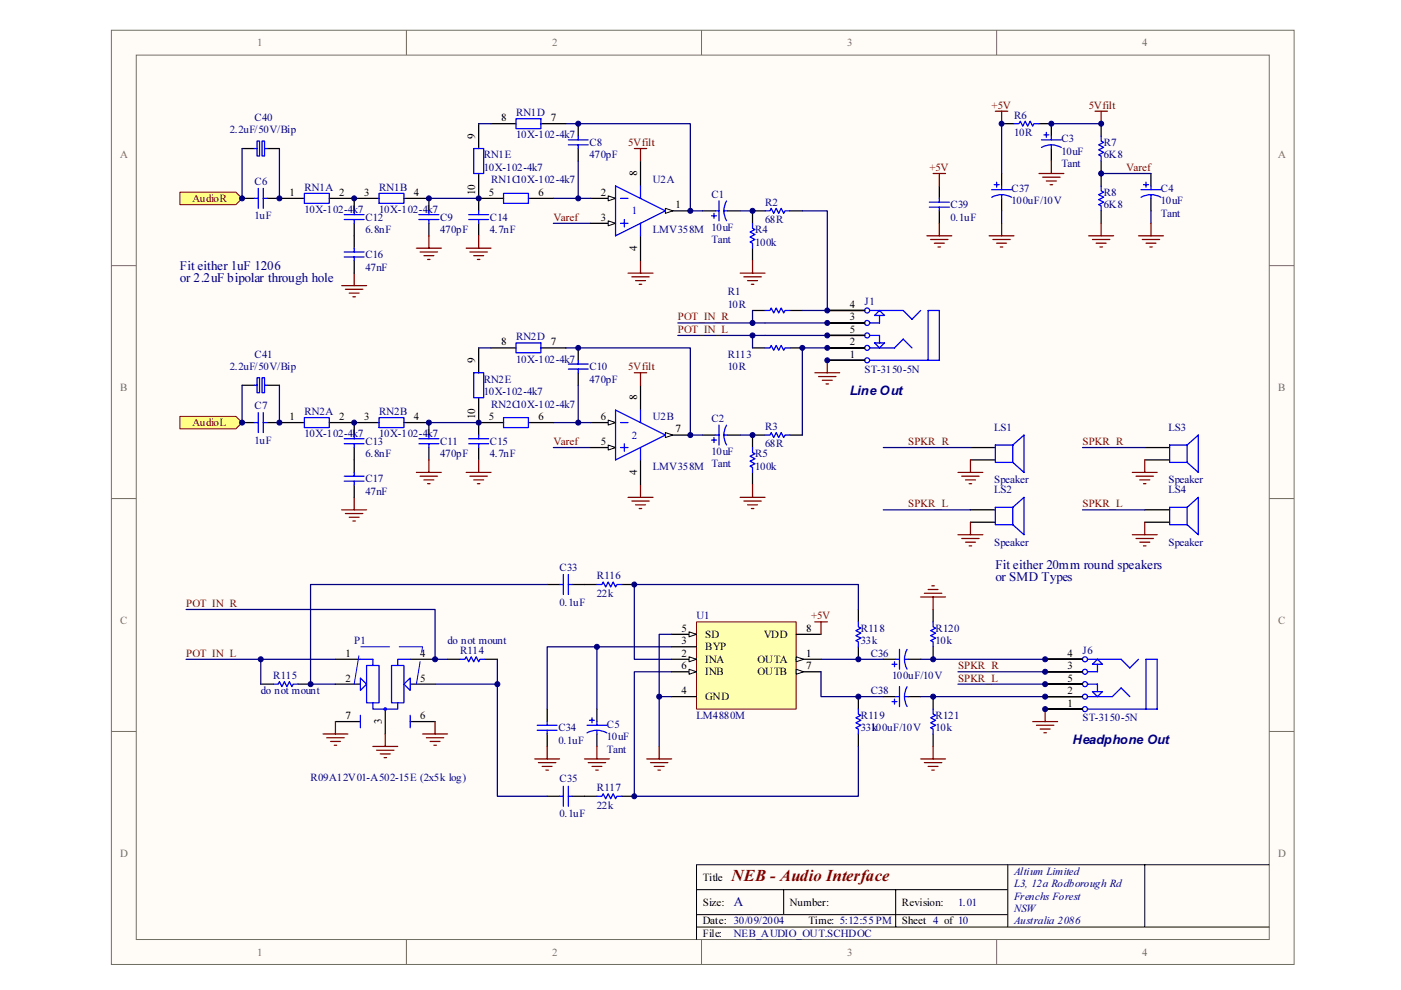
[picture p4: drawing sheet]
<svg xmlns="http://www.w3.org/2000/svg" width="297mm" height="210mm" viewBox="0 0 297 210" stroke-linecap="round" stroke-linejoin="round" font-family="sans-serif">
<g fill="#fffcf8" stroke="#706f64" stroke-width=".21">
<path d="M23.6 6.4h250.8v198.1h-250.8z" fill-rule="evenodd"/>
<path d="M28.9 11.7h240.2v187.5h-240.2z" fill-rule="evenodd"/>
</g>
<path d="M86.2 6.4v5.3M148.7 6.4v5.3M211.3 6.4v5.3M23.6 56.3h5.3M269.1 56.3h5.3M23.6 105.7h5.3M269.1 105.7h5.3M23.6 155.1h5.3M269.1 155.1h5.3M86.2 199.2v5.3M148.7 199.2v5.3M211.3 199.2v5.3" fill="none" stroke="#706f64" stroke-width=".21"/>
<path d="M147.7 188.6h66M147.7 196.6h121.4M147.7 193.9h66M166.2 188.6v5.3M189.9 188.6v8M213.7 183.3v13.3M242.7 183.3h-95v15.9M269.1 183.3h-26.4v13.3" fill="none" stroke="#000" stroke-width=".21"/>
<g fill="none" stroke="#800000" stroke-width=".26">
<path d="M75.1 57.9v2.7M98.8 52.6h5.3M99.6 53.4h3.7M100.4 54.2h2.1M101.2 55h.5M101.5 50v2.6M133.2 57.9h5.2M134 58.7h3.6M134.7 59.5h2.2M135.8 55.3v2.6M156.9 57.9h5.3M157.7 58.7h3.7"/>
<path d="M158.5 59.5h2.1M159.6 55.3v2.6M72.5 60.6h5.2M73.2 61.3h3.7M74 62.1h2.1M74.8 62.9h.6M135.5 60.3h.6M159.3 60.3h.5M172.8 79h5.2M173.5 79.8h3.7M175.4 76.4v2.6M174.3 80.6h2.1"/>
<path d="M175.1 81.4h.6M133.2 105.5h5.2M134 106.2h3.6M134.7 107h2.2M135.5 107.8h.6M135.8 102.8v2.7M156.9 105.5h5.3M157.7 106.2h3.7M158.5 107h2.1M159.3 107.8h.5M159.6 102.8v2.7"/>
</g>
<g fill="none" stroke="#000" stroke-width=".26">
<path d="M122.6 26.2v2.7M122.6 31.5v2.6M135.8 34.1v5.3M51.3 42.1h2.7M56.6 42.1h2.6M75.1 42.1v2.6M75.1 47.3v2.7M101.5 42.1v2.6M101.5 47.3v2.7M141.1 44.7h5.3M149 44.7h2.6M154.3 44.7h2.6"/>
<path d="M159.6 52.6v2.7M162.2 44.7h-2.6v2.6M167.5 44.7h2.6M175.4 68.5h7.9M175.4 71.1h7.9M175.4 65.8h7.9M175.4 73.8h7.9M175.4 76.4h7.9M149 92.2h2.6M154.3 92.2h2.6M162.2 92.2h-2.6v2.7M167.5 92.2h2.6"/>
<path d="M159.6 100.2v2.6"/>
</g>
<g fill="none" stroke="#00f" stroke-width=".26">
<path d="M54.8 39.9v4.3M55.8 39.9v4.3M120.5 29.7h4.2M120.5 30.7h4.2M122.6 28.9v.8M122.6 30.7v.8M54 42.1h.8M55.8 42.1h.8M73 45.5h4.2M73 46.5h4.2M75.1 44.7v.8M75.1 46.5v.8"/>
<path d="M99.4 45.5h4.2M99.4 46.5h4.2M101.5 44.7v.8M101.5 46.5v.8M150.9 45.8h1M151.4 45.2v1.1M151.6 44.7h.8M152.4 42.6v4.2M153.5 44.7h.8M154 42.6a4.1 4.1 0 0 0 0 4.2M159.6 47.3v1.1l.5 .3-1.1 .5 1.1 .5-1.1 .5 1.1 .6-1.1 .5 .6 .3v1M162.2 44.7h1.1l.2-.5 .5 1 .6-1 .5 1 .5-1 .6 1 .2-.5h1.1"/>
<path d="M184.4 65.8h7.1l1.9 1.9 1.8-1.9M184.4 76.4h14.8v-10.6h-2.4v10.6M184.4 73.8h5.3l1.8-1.9 1.9 1.9M184.4 71.1h2.1v1.6M185.4 72.7h2.1l-1 1.1zM185.4 66.9l1.1-1.1 1 1.1zM186.5 66.9v1.6h-2.1M150.9 93.3h1M151.4 92.8v1M151.6 92.2h.8M152.4 90.1v4.3M153.5 92.2h.8"/>
<path d="M154 90.1a4.1 4.1 0 0 0 0 4.2M159.6 94.9v1l.5 .3-1.1 .5 1.1 .6-1.1 .5 1.1 .5-1.1 .5 .6 .3v1.1M162.2 92.2h1.1l.2-.5 .5 1.1 .6-1.1 .5 1.1 .5-1.1 .6 1.1 .2-.6h1.1"/>
<circle cx="183.8" cy="65.8" r=".53"/>
<circle cx="183.8" cy="68.5" r=".53"/>
<circle cx="183.8" cy="71.1" r=".53"/>
<circle cx="183.9" cy="76.4" r=".53"/>
<circle cx="183.9" cy="73.8" r=".52"/>
</g>
<path d="M120 26.2h26.4v18.5h2.6M122.6 34.1v8M117.3 47.3h7.9M156.9 44.7h2.7M120 73.8h26.4v18.4h2.6M175.4 73.8h-5.3v18.4M117.3 94.9h7.9M156.9 92.2h2.7" fill="none" stroke="#000080" stroke-width=".26"/>
<path d="M141.1 44.2l1.6 .5-1.6 .5z" fill="#fffcf8" stroke="#000" stroke-width=".21"/>
<path d="M125.2 47.3h5.3M135.8 50v5.3" fill="none" stroke="#000" stroke-width=".26"/>
<path d="M128.9 46.8l1.6 .5-1.6 .6z" fill="#fffcf8" stroke="#000" stroke-width=".21"/>
<path d="M125.2 42.1h5.3" fill="none" stroke="#000" stroke-width=".26"/>
<path d="M128.9 41.5l1.6 .6-1.6 .5z" fill="#fffcf8" stroke="#000" stroke-width=".21"/>
<path d="M130.5 39.4l10.6 5.3-10.6 5.3zM135.8 39.4v2.7M131.6 47.3h1.6M131.6 42.1h1.6M132.4 46.5v1.6M135.8 47.3v2.7" fill="none" stroke="#00f" stroke-width=".26"/>
<path d="M135.8 81.7v5.3M135.8 97.5v5.3M141.1 92.2h5.3" fill="none" stroke="#000" stroke-width=".26"/>
<path d="M141.1 91.7l1.6 .5-1.6 .6z" fill="#fffcf8" stroke="#000" stroke-width=".21"/>
<path d="M125.2 94.9h5.3" fill="none" stroke="#000" stroke-width=".26"/>
<path d="M128.9 94.4l1.6 .5-1.6 .5z" fill="#fffcf8" stroke="#000" stroke-width=".21"/>
<path d="M125.2 89.6h5.3" fill="none" stroke="#000" stroke-width=".26"/>
<path d="M128.9 89.1l1.6 .5-1.6 .5z" fill="#fffcf8" stroke="#000" stroke-width=".21"/>
<g fill="none" stroke="#00f" stroke-width=".26">
<path d="M215 26.2h1l.3-.5 .5 1.1 .6-1.1 .5 1.1 .5-1.1 .5 1.1 .3-.6h1.1M220.8 31.3a4.3 4.3 0 0 1 4.2 0M220.8 29.7h4.2M221.3 28.6h1.1M221.8 28.1v1M222.9 28.9v.8M222.9 30.7v.8M233.5 28.9v1l.5 .3-1.1 .5 1.1 .5-1.1 .6 1.1 .5-1.1 .5 .6 .3v1M233.5 39.4v1.1l.5 .2-1.1 .6 1.1 .5-1.1 .5 1.1 .6-1.1 .5 .6 .2v1.1M242.4 39.2h1.1M243 38.6v1.1M244 39.4v.8"/>
<path d="M241.9 40.2h4.2M241.9 41.8a4.3 4.3 0 0 1 4.2 0M244 41.3v.8M130.5 87l10.6 5.2-10.6 5.3zM131.6 94.9h1.6M131.6 89.6h1.6M132.4 94.1v1.6M135.8 87v2.6M135.8 94.9v2.6"/>
</g>
<path d="M212.4 26.2h2.6M220.3 26.2h2.6v2.7M222.9 31.5v2.6M233.5 26.2v2.7M233.5 34.1v5.3M244 36.8v2.6M233.5 44.7v2.6M244 42.1v2.6" fill="none" stroke="#000" stroke-width=".26"/>
<g fill="none" stroke="#800000" stroke-width=".26">
<path d="M134.5 31.5h2.6M135.8 31.5v2.6M211 23.6h2.7M212.4 23.6v2.6M220.3 36.8h5.2M221.1 37.6h3.7M221.8 38.4h2.2M222.6 39.2h.6M222.9 34.1v2.7M232.2 23.6h2.6M233.5 23.6v2.6M230.8 50h5.3"/>
<path d="M231.6 50.8h3.7M232.4 51.6h2.1M233.2 52.4h.5M233.5 47.3v2.7M241.4 50h5.3M242.2 50.8h3.7M243 51.6h2.1M243.8 52.4h.5M244 47.3v2.7M134.5 79h2.6M135.8 79v2.7"/>
</g>
<path d="M222.9 26.2h10.6M233.5 36.8h10.5M244 44.7v2.6" fill="none" stroke="#000080" stroke-width=".26"/>
<path d="M38.1 88.3h11.9l1.3 1.3-1.3 1.3h-11.9z" fill-rule="evenodd" fill="#ffff80" stroke="#800000" stroke-width=".21"/>
<g fill="none" stroke="#000" stroke-width=".26">
<path d="M101.5 36.8v5.3h5.3M101.5 26.2v5.3M104.1 26.2h5.3M114.7 26.2h5.3M59.2 42.1h5.3M69.8 42.1h10.6M75.1 50v2.6M75.1 55.3v2.6M85.6 42.1h5.3v2.6M90.9 47.3v2.7M112 42.1h5.3M122.6 73.8v2.6"/>
<path d="M122.6 79v2.7M51.3 89.6h2.7M56.6 89.6h2.6M75.1 89.6v2.6M75.1 94.9v2.6M101.5 89.6v2.6M101.5 94.9v2.6"/>
</g>
<g fill="none" stroke="#00f" stroke-width=".26">
<path d="M100.4 31.5h2.1v5.3h-2.1zM109.4 25.2h5.3v2.1h-5.3zM64.5 41h5.3v2.1h-5.3zM73 53.4h4.2M73 54.5h4.2M75.1 52.6v.8M75.1 54.5v.8M80.4 41h5.2v2.1h-5.2zM88.8 45.5h4.2M88.8 46.5h4.2M90.9 44.7v.8M90.9 46.5v.8"/>
<path d="M106.8 41h5.2v2.1h-5.2zM120.5 77.2h4.2M120.5 78.3h4.2M122.6 76.4v.8M122.6 78.3v.7M54 89.6h.8M54.8 87.5v4.2M55.8 87.5v4.2M55.8 89.6h.8M73 93h4.2M73 94.1h4.2M75.1 92.2v.8"/>
<path d="M75.1 94.1v.8M99.4 93h4.2M99.4 94.1h4.2M101.5 92.2v.8M101.5 94.1v.8"/>
</g>
<path d="M101.5 26.2h2.6M90.9 42.1h10.6M117.3 42.1h7.9M122.6 81.7v7.9h-5.3M122.6 89.6h2.6" fill="none" stroke="#000080" stroke-width=".26"/>
<g fill="none" stroke="#800000" stroke-width=".26">
<path d="M88.3 52.6h5.3M89.1 53.4h3.7M89.9 54.2h2.1M90.7 55h.5M90.9 50v2.6M101.5 97.5v2.7M72.5 108.1h5.2M73.2 108.9h3.7M74 109.7h2.1M74.8 110.5h.6M75.1 105.5v2.6M98.8 100.2h5.3"/>
<path d="M99.6 101h3.7M100.4 101.7h2.1M101.2 102.6h.5"/>
</g>
<path d="M38.1 40.7h11.9l1.3 1.4-1.3 1.3h-11.9z" fill-rule="evenodd" fill="#ffff80" stroke="#800000" stroke-width=".21"/>
<path d="M101.5 73.8v5.2M104.1 73.8h5.3M114.7 73.8h5.3M59.2 89.6h5.3M69.8 89.6h10.6M75.1 97.5v2.7M85.6 89.6h5.3v2.6M90.9 94.9v2.6M101.5 84.3v5.3h5.3M112 89.6h5.3M75.1 102.8v2.7" fill="none" stroke="#000" stroke-width=".26"/>
<g fill="none" stroke="#00f" stroke-width=".26">
<path d="M100.4 79h2.1v5.3h-2.1zM109.4 72.7h5.3v2.1h-5.3zM64.5 88.5h5.3v2.2h-5.3zM80.4 88.5h5.2v2.2h-5.2zM88.8 93h4.2M88.8 94.1h4.2M90.9 92.2v.8M90.9 94.1v.8M106.8 88.5h5.2v2.2h-5.2zM73 101h4.2M73 102h4.2M75.1 100.2v.8"/>
<path d="M75.1 102v.8"/>
</g>
<path d="M101.5 73.8h2.6M90.9 89.6h10.6" fill="none" stroke="#000080" stroke-width=".26"/>
<path d="M90.9 97.5v2.7M88.3 100.2h5.3M89.1 101h3.7M89.9 101.7h2.1M90.7 102.6h.5" fill="none" stroke="#800000" stroke-width=".26"/>
<path d="M147.7 131.8h21.1v18.5h-21.1z" fill-rule="evenodd" fill="#ffffb0" stroke="#800000" stroke-width=".21"/>
<path d="M142.4 139.8h5.3M168.8 134.5h5.3M142.4 147.7h5.3" fill="none" stroke="#000" stroke-width=".26"/>
<path d="M146.1 139.3l1.6 .5-1.6 .5z" fill="#fffcf8" stroke="#000" stroke-width=".21"/>
<path d="M142.4 142.4h5.3" fill="none" stroke="#000" stroke-width=".26"/>
<path d="M146.1 141.9l1.6 .5-1.6 .6z" fill="#fffcf8" stroke="#000" stroke-width=".21"/>
<path d="M168.8 139.8h5.3" fill="none" stroke="#000" stroke-width=".26"/>
<path d="M168.8 139.3l1.6 .5-1.6 .5z" fill="#fffcf8" stroke="#000" stroke-width=".21"/>
<path d="M168.8 142.4h5.3" fill="none" stroke="#000" stroke-width=".26"/>
<path d="M168.8 141.9l1.6 .5-1.6 .6z" fill="#fffcf8" stroke="#000" stroke-width=".21"/>
<path d="M142.4 134.5h5.3" fill="none" stroke="#000" stroke-width=".26"/>
<path d="M146.1 134l1.6 .5-1.6 .5z" fill="#fffcf8" stroke="#000" stroke-width=".21"/>
<g fill="none" stroke="#000" stroke-width=".26">
<path d="M212.4 36.8v2.6M212.4 42.1v2.6M205.8 94.9h5.2M205.8 97.5h5.2M205.8 108.1h5.2M205.8 110.7h5.2M71.1 139.8h5.3M87 139.8h5.2M116 123.9h2.6M121.3 123.9h5.3M131.8 123.9h2.7M142.4 137.1h5.3"/>
<path d="M182 129.2v2.6M182 137.1v2.7M187.3 139.8h2.6M192.5 139.8h2.7M71.1 145.1h5.3M71.1 153h5.3M81.7 150.3v5.3M87 145.1h5.2M87 153h5.2M116 150.3v2.7M116 155.6v2.7M126.6 150.3v2.7"/>
<path d="M126.6 155.6v2.7M182 147.7v2.6M182 155.6v2.7M187.3 147.7h2.6M192.5 147.7h2.7M116 168.8h2.6M121.3 168.8h5.3M131.8 168.8h2.7"/>
</g>
<g fill="none" stroke="#00f" stroke-width=".26">
<path d="M210.8 39.2h1M211.3 38.6v1.1M212.4 39.4v.8M210.2 40.2h4.3M210.3 41.8a4.3 4.3 0 0 1 4.2 0M212.4 41.3v.8M214.7 94.4h-3.7v3.6h3.7M214.7 94.4l2.4-2.2v8l-2.4-2.2M214.7 94.4v3.6M214.7 107.6h-3.7v3.7h3.7M214.7 107.6l2.4-2.1v7.9l-2.4-2.1M214.7 107.6v3.7"/>
<path d="M76.4 139.8h2.7v1.3M87 139.8h-2.7v1.3M118.6 123.9h.8M119.4 121.8v4.2M120.5 121.8v4.2M120.5 123.9h.8M126.6 123.9h1l.3-.5 .5 1.1 .5-1.1 .6 1.1 .5-1.1 .5 1.1 .3-.6h1M182 131.8v1.1l.5 .3-1 .5 1 .5-1 .6 1 .5-1 .5 .5 .3v1M189.9 139.8h.8M190.7 137.7v4.2M191.8 139.8h.7M192.3 137.7a4.3 4.3 0 0 0 0 4.2"/>
<path d="M77.7 141.1h2.7v7.9h-2.7zM83 141.1h2.6v7.9h-2.6zM113.9 153.8h4.2M113.9 154.8h4.2M116 153v.8M116 154.8v.8M124.5 155.4a4.3 4.3 0 0 1 4.1 0M124.5 153.8h4.2M125 152.7h1M125.5 152.2v1M126.6 153v.8M126.6 154.8v.8"/>
<path d="M182 150.3v1.1l.5 .3-1 .5 1 .5-1 .5 1 .6-1 .5 .5 .3v1M189.1 140.8h1.1M189.1 148.8h1.1M189.7 140.3v1.1M189.7 148.2v1.1M189.9 147.7h.8M190.7 145.6v4.2M191.8 147.7h.7M192.3 145.6a4.3 4.3 0 0 0 0 4.2M118.6 168.8h.8M119.4 166.7v4.2M120.5 166.7v4.2"/>
<path d="M120.5 168.8h.8M126.6 168.8h1l.3-.5 .5 1.1 .5-1.1 .6 1.1 .5-1.1 .5 1.1 .3-.6h1"/>
</g>
<g fill="none" stroke="#800000" stroke-width=".26">
<path d="M209.7 50h5.3M210.5 50.8h3.7M211.3 51.6h2.1M212.1 52.4h.5M212.4 47.3v2.7M205.8 97.5v2.7M203.1 100.2h5.3M203.1 113.4h5.3M203.9 101h3.7M203.9 114.2h3.7M204.7 101.7h2.1M204.7 115h2.1"/>
<path d="M205.5 102.6h.5M205.5 115.7h.5M205.8 110.7v2.7M172.8 131.8h2.6M174.1 131.8v2.7M116 158.3v2.6M126.6 158.3v2.6M139.8 158.3v2.6M113.4 160.9h5.2M114.1 161.7h3.8M115 162.5h2M115.7 163.3h.6"/>
<path d="M123.9 160.9h5.3M124.7 161.7h3.7M125.5 162.5h2.1M126.3 163.3h.5M137.1 160.9h5.3M137.9 161.7h3.7M138.7 162.5h2.1M139.5 163.3h.5"/>
</g>
<path d="M212.4 26.2v10.6M212.4 44.7v2.6M126.6 137.1h-10.6v13.2M142.4 137.1h-15.8v13.2M174.1 139.8h13.2M182 129.2v-5.3h-47.5v15.9h7.9M142.4 142.4h-7.9v26.4h47.5v-10.5M174.1 142.4v5.3h13.2" fill="none" stroke="#000080" stroke-width=".26"/>
<g fill="#fff" stroke="#00f" stroke-width=".26">
<path d="M76.4 143.7l1.3 1.4-1.3 1.3z" fill-rule="evenodd"/>
<path d="M85.6 145.1l1.4-1.4v2.7z" fill-rule="evenodd"/>
</g>
<g fill="none" stroke="#00f" stroke-width=".26">
<path d="M54 31.5h.5M54.5 29.9h.5v3.2h-.5zM55.6 29.9h.5v3.2h-.5zM56.1 31.5h.5M197 42.9h4.3M197 43.9h4.3M199.2 42.1v.8M199.2 43.9v.8M162.2 73.8h1.1l.2-.6 .5 1.1 .6-1.1 .5 1.1 .5-1.1 .6 1.1 .2-.5h1.1M162.2 65.8h1.1l.2-.5 .5 1.1 .6-1.1 .5 1.1 .5-1.1 .6 1.1 .2-.6h1.1M54 81.7h.5M54.5 80.1h.5v3.2h-.5z"/>
<path d="M55.6 80.1h.5v3.2h-.5zM56.1 81.7h.5M251.7 94.4h-3.7v3.6h3.7M251.7 94.4l2.4-2.2v8l-2.4-2.2M251.7 94.4v3.6M251.7 107.6h-3.7v3.7h3.7M251.7 107.6l2.4-2.1v7.9l-2.4-2.1M251.7 107.6v3.7M97.5 139.8h1.1l.2-.5 .6 1 .5-1 .5 1 .6-1 .5 1 .2-.5h1.1M197.8 131.8v1.1l.6 .3-1.1 .5 1.1 .5-1.1 .6 1.1 .5-1.1 .5 .5 .3v1M230.6 139.8h7.1l1.8 1.8 1.9-1.8M57.9 145.1h1.1l.2-.6 .6 1.1 .5-1.1 .5 1.1 .6-1.1 .5 1.1 .2-.5h1.1"/>
<path d="M76.4 151.7v2.6M79.1 149v1.3h5.2v-1.3M81.9 150.2a.26 .26 0 0 0-.4 0 .26 .26 0 0 0 .1 .4 .26 .26 0 0 0 .4-.3M87 151.7v2.6M197.8 150.3v1.1l.6 .3-1.1 .5 1.1 .5-1.1 .5 1.1 .6-1.1 .5 .5 .3v1M230.6 150.3h14.7v-10.5h-2.3v10.5M230.6 147.7h5.2l1.9-1.8 1.8 1.8M230.6 145.1h2.1v1.5M231.6 146.6h2.1l-1 1.1zM231.6 140.8l1.1-1 1 1zM232.7 140.8v1.6h-2.1"/>
<circle cx="230" cy="139.8" r=".53"/>
<circle cx="230" cy="147.7" r=".53"/>
<circle cx="230" cy="150.3" r=".53"/>
<circle cx="230" cy="142.4" r=".53"/>
<circle cx="230" cy="145.1" r=".53"/>
</g>
<path d="M75.1 145.1l1.3-8h13.2l-1.3 8" fill="none" stroke="#00f" stroke-width=".21" stroke-dasharray="6.1 2"/>
<g fill="none" stroke="#800000" stroke-width=".26">
<path d="M197.8 36.8h2.7M199.2 36.8v2.6M196.5 50h5.3M197.3 50.8h3.7M198.1 51.6h2.1M198.9 52.4h.5M199.2 47.3v2.7M242.7 97.5v2.7M240.1 100.2h5.2M240.1 113.4h5.2M240.9 101h3.7M240.9 114.2h3.7"/>
<path d="M241.7 101.7h2.1M241.7 115h2.1M242.4 102.6h.6M242.4 115.7h.6M242.7 110.7v2.7M195.2 126.6h5.3M196 125.8h3.7M196.8 125h2.1M197.6 124.2h.5M197.8 126.6v2.6M68.5 155.6h5.3M69.3 156.4h3.7"/>
<path d="M70.1 157.2h2.1M70.9 158h.5M71.1 153v2.6M79.1 158.3h5.2M79.8 159.1h3.7M80.6 159.9h2.1M81.7 155.6v2.7M89.6 155.6h5.3M90.4 156.4h3.7M91.2 157.2h2.1M92 158h.5M92.2 153v2.6"/>
<path d="M197.8 158.3v2.6M218.9 153h5.3M219.7 153.8h3.7M220.5 154.6h2.1M221.3 155.4h.5M221.6 150.3v2.7M81.4 160.6h.6M195.2 160.9h5.3M196 161.7h3.7M196.8 162.5h2.1M197.6 163.3h.5"/>
</g>
<g fill="none" stroke="#000080" stroke-width=".26">
<path d="M51.3 31.5v10.6M59.2 31.5v10.6M170.1 44.7h5.3v21.1h-5.3M143.7 68.5h31.7M143.7 71.1h31.7M159.6 65.8v2.7M159.6 71.1v2.7M51.3 81.7v7.9M59.2 81.7v7.9M187.3 94.9h18.5M229.5 94.9h13.2M187.3 108.1h18.5"/>
<path d="M229.5 108.1h13.2M39.5 129.2h52.7v10.6h2.7M39.5 139.8h31.6M55.3 139.8v5.3M105.4 139.8v5.3M116 123.9h-50.2v21.2h5.3M142.4 134.5h-2.6v13.2M195.2 139.8h26.4M92.2 145.1h13.2v23.7h10.6M142.4 147.7h-2.6v10.6M195.2 147.7h26.4M203.1 142.4h18.5"/>
<path d="M203.1 145.1h18.5"/>
</g>
<g fill="none" stroke="#000" stroke-width=".26">
<path d="M51.3 31.5h2.7M56.6 31.5h2.6M199.2 39.4v2.7M199.2 44.7v2.6M159.6 73.8h2.6M159.6 65.8h2.6M167.5 73.8h2.6M167.5 65.8h2.6M51.3 81.7h2.7M56.6 81.7h2.6M242.7 94.9h5.3M242.7 97.5h5.3"/>
<path d="M242.7 108.1h5.3M242.7 110.7h5.3M94.9 139.8h2.6M102.8 139.8h2.6M197.8 129.2v2.6M197.8 137.1v2.7M221.6 139.8h7.9M55.3 145.1h2.6M63.2 145.1h2.6M197.8 147.7v2.6M197.8 155.6v2.7M221.6 145.1h7.9"/>
<path d="M221.6 142.4h7.9M221.6 147.7h7.9M221.6 150.3h7.9"/>
</g>
<g fill="#000080" stroke="#000080" stroke-width=".21">
<circle cx="51.3" cy="89.6" r=".53"/>
<circle cx="51.3" cy="42.1" r=".53"/>
<circle cx="55.3" cy="139.8" r=".53"/>
<circle cx="59.2" cy="89.6" r=".53"/>
<circle cx="59.2" cy="42.1" r=".53"/>
<circle cx="65.8" cy="145.1" r=".53"/>
<circle cx="75.1" cy="89.6" r=".52"/>
<circle cx="75.1" cy="42.1" r=".52"/>
<circle cx="90.9" cy="89.6" r=".53"/>
<circle cx="90.9" cy="42.1" r=".53"/>
<circle cx="92.2" cy="139.8" r=".53"/>
<circle cx="101.5" cy="89.6" r=".53"/>
<circle cx="101.5" cy="42.1" r=".53"/>
<circle cx="105.4" cy="145.1" r=".53"/>
<circle cx="122.6" cy="89.6" r=".53"/>
<circle cx="122.6" cy="73.8" r=".52"/>
<circle cx="122.6" cy="42.1" r=".53"/>
<circle cx="122.6" cy="26.2" r=".53"/>
<circle cx="126.6" cy="137.1" r=".53"/>
<circle cx="134.5" cy="168.8" r=".52"/>
<circle cx="134.5" cy="123.9" r=".52"/>
<circle cx="139.8" cy="147.7" r=".53"/>
<circle cx="146.4" cy="92.2" r=".53"/>
<circle cx="146.4" cy="44.7" r=".53"/>
<circle cx="159.5" cy="92.2" r=".53"/>
<circle cx="159.5" cy="71.1" r=".53"/>
<circle cx="159.5" cy="68.5" r=".53"/>
<circle cx="159.5" cy="44.7" r=".53"/>
<circle cx="170.1" cy="73.8" r=".52"/>
<circle cx="175.4" cy="76.4" r=".52"/>
<circle cx="175.4" cy="73.8" r=".52"/>
<circle cx="175.4" cy="71.1" r=".52"/>
<circle cx="175.4" cy="68.5" r=".52"/>
<circle cx="175.4" cy="65.8" r=".52"/>
<circle cx="182" cy="147.7" r=".53"/>
<circle cx="182" cy="139.8" r=".53"/>
<circle cx="197.8" cy="147.7" r=".53"/>
<circle cx="197.8" cy="139.8" r=".53"/>
<circle cx="212.3" cy="26.2" r=".52"/>
<circle cx="221.6" cy="150.3" r=".53"/>
<circle cx="221.6" cy="147.7" r=".53"/>
<circle cx="221.6" cy="145.1" r=".53"/>
<circle cx="221.6" cy="142.4" r=".53"/>
<circle cx="221.6" cy="139.8" r=".53"/>
<circle cx="222.9" cy="26.2" r=".53"/>
<circle cx="233.5" cy="36.8" r=".53"/>
<circle cx="233.5" cy="26.2" r=".53"/>
</g>
<text font-size="3.6" fill="#800000" x="155.1" y="186.8">NEB - Audio Interface</text>
<g font-size="2.9" fill="#000080">
<text x="38.1" y="57.3">Fit either 1uF 1206</text>
<text x="38.1" y="59.9">or 2.2uF bipolar through hole</text>
<text x="211" y="120.6">Fit either 20mm round speakers</text>
<text x="211" y="123.3">or SMD Types</text>
<text x="155.6" y="192.2">A</text>
</g>
<g font-size="2.8" fill="#000080">
<text x="180.2" y="83.7">Line Out</text>
<text x="227.4" y="157.6">Headphone Out</text>
</g>
<g font-size="2.4" fill="#706f64">
<text x="54.5" y="9.8">1</text>
<text x="117.1" y="9.8">2</text>
<text x="179.6" y="9.8">3</text>
<text x="242.2" y="9.8">4</text>
<text x="25.5" y="33.6">A</text>
<text x="271" y="33.6">A</text>
<text x="25.5" y="83">B</text>
<text x="271" y="83">B</text>
<text x="25.5" y="132.4">C</text>
<text x="271" y="132.4">C</text>
<text x="25.5" y="181.7">D</text>
<text x="271" y="181.7">D</text>
<text x="54.5" y="202.6">1</text>
<text x="117.1" y="202.6">2</text>
<text x="179.6" y="202.6">3</text>
<text x="242.2" y="202.6">4</text>
</g>
<g font-size="2.4" fill="#800000">
<text x="210.2" y="23">+5V</text>
<text x="230.8" y="23">5Vfilt</text>
<text x="133.2" y="30.9">5Vfilt</text>
<text x="197.1" y="36.2">+5V</text>
<text x="238.8" y="36.2">Varef</text>
<text x="40.8" y="42.8">AudioR</text>
<text x="117.3" y="46.8">Varef</text>
<text x="143.7" y="67.9">POT_IN_R</text>
<text x="143.7" y="70.5">POT_IN_L</text>
<text x="133.2" y="78.5">5Vfilt</text>
<text x="40.8" y="90.4">AudioL</text>
<text x="117.3" y="94.3">Varef</text>
<text x="192.6" y="94.3">SPKR_R</text>
<text x="229.5" y="94.3">SPKR_R</text>
<text x="192.6" y="107.5">SPKR_L</text>
<text x="229.5" y="107.5">SPKR_L</text>
<text x="39.5" y="128.7">POT_IN_R</text>
<text x="172" y="131.3">+5V</text>
<text x="39.5" y="139.2">POT_IN_L</text>
<text x="203.1" y="141.9">SPKR_R</text>
<text x="203.1" y="144.5">SPKR_L</text>
</g>
<g font-size="2.4" fill="#000080">
<text x="48.7" y="28.3">2.2uF/50V/Bip</text>
<text x="54" y="25.7">C40</text>
<text x="109.4" y="24.6">RN1D</text>
<text x="109.4" y="29.4">10X-102-4k7</text>
<text x="215" y="25.1">R6</text>
<text x="215" y="28.8">10R</text>
<text x="102.5" y="33.6">RN1E</text>
<text x="125" y="30.9">C8</text>
<text x="125" y="33.6">470pF</text>
<text x="225" y="35.4">Tant</text>
<text x="225" y="30.2">C3</text>
<text x="225" y="32.8">10uF</text>
<text x="234" y="30.9">R7</text>
<text x="234" y="33.6">6K8</text>
<text x="54" y="39.1">C6</text>
<text x="64.5" y="40.4">RN1A</text>
<text x="80.4" y="40.4">RN1B</text>
<text x="102.5" y="36.2">10X-102-4k7</text>
<text x="104.1" y="38.9">RN1C10X-102-4k7</text>
<text x="138.4" y="38.9">U2A</text>
<text x="214.5" y="40.7">C37</text>
<text x="234" y="41.5">R8</text>
<text x="246.1" y="40.7">C4</text>
<text x="54" y="46.5">1uF</text>
<text x="64.5" y="45.2">10X-102-4k7</text>
<text x="77.5" y="46.8">C12</text>
<text x="80.4" y="45.2">10X-102-4k7</text>
<text x="93.3" y="46.8">C9</text>
<text x="103.9" y="46.8">C14</text>
<text x="150.9" y="42">C1</text>
<text x="162.2" y="43.6">R2</text>
<text x="162.2" y="47.3">68R</text>
<text x="201.5" y="44.2">C39</text>
<text x="201.5" y="46.8">0.1uF</text>
<text x="214.5" y="43.3">100uF/10V</text>
<text x="234" y="44.2">6K8</text>
<text x="246.1" y="46">Tant</text>
<text x="246.1" y="43.3">10uF</text>
<text x="77.5" y="49.4">6.8nF</text>
<text x="93.3" y="49.4">470pF</text>
<text x="103.9" y="49.4">4.7nF</text>
<text x="138.4" y="49.4">LMV358M 10uF</text>
<text x="150.9" y="51.5">Tant</text>
<text x="160.1" y="49.4">R4</text>
<text x="160.1" y="52.1">100k</text>
<text x="77.5" y="54.7">C16</text>
<text x="77.5" y="57.4">47nF</text>
<text x="154.3" y="62.6">R1</text>
<text x="154.3" y="65.3">10R</text>
<text x="183.3" y="64.7">J1</text>
<text x="54" y="75.8">C41</text>
<text x="109.4" y="72.1">RN2D</text>
<text x="109.4" y="76.9">10X-102-4k7</text>
<text x="154.3" y="75.8">R113</text>
<text x="48.7" y="78.5">2.2uF/50V/Bip</text>
<text x="102.5" y="81.1">RN2E</text>
<text x="102.5" y="83.8">10X-102-4k7</text>
<text x="125" y="78.5">C10</text>
<text x="125" y="81.1">470pF</text>
<text x="154.3" y="78.5">10R</text>
<text x="183.3" y="79">ST-3150-5N</text>
<text x="54" y="86.7">C7</text>
<text x="64.5" y="88">RN2A</text>
<text x="80.4" y="88">RN2B</text>
<text x="104.1" y="86.4">RN2C10X-102-4k7</text>
<text x="138.4" y="89">U2B</text>
<text x="150.9" y="89.6">C2</text>
<text x="54" y="94.1">1uF</text>
<text x="64.5" y="92.8">10X-102-4k7</text>
<text x="77.5" y="94.3">C13</text>
<text x="80.4" y="92.8">10X-102-4k7</text>
<text x="93.3" y="94.3">C11</text>
<text x="103.9" y="94.3">C15</text>
<text x="162.2" y="91.2">R3</text>
<text x="162.2" y="94.8">68R</text>
<text x="210.8" y="91.4">LS1</text>
<text x="247.7" y="91.4">LS3</text>
<text x="77.5" y="97">6.8nF</text>
<text x="93.3" y="97">470pF</text>
<text x="103.9" y="97">4.7nF</text>
<text x="138.4" y="99.6">LMV358M Tant</text>
<text x="150.9" y="96.4">10uF</text>
<text x="160.1" y="97">R5</text>
<text x="160.1" y="99.6">100k</text>
<text x="77.5" y="102.3">C17</text>
<text x="77.5" y="104.9">47nF</text>
<text x="210.8" y="102.5">Speaker</text>
<text x="210.8" y="104.6">LS2</text>
<text x="247.7" y="102.5">Speaker</text>
<text x="247.7" y="104.6">LS4</text>
<text x="210.8" y="115.7">Speaker</text>
<text x="247.7" y="115.7">Speaker</text>
<text x="118.7" y="121">C33</text>
<text x="126.6" y="122.9">R116</text>
<text x="118.7" y="128.4">0.1uF</text>
<text x="126.6" y="126.6">22k</text>
<text x="147.7" y="131.3">U1</text>
<text x="75.1" y="136.6">P1</text>
<text x="94.9" y="136.6">do not mount</text>
<text x="182.5" y="133.9">R118</text>
<text x="182.5" y="136.6">33k</text>
<text x="198.4" y="133.9">R120</text>
<text x="198.4" y="136.6">10k</text>
<text x="57.9" y="144">R115</text>
<text x="97.5" y="138.7">R114</text>
<text x="184.7" y="139.2">C36</text>
<text x="189.1" y="144">100uF/10V</text>
<text x="229.5" y="138.7">J6</text>
<text x="55.3" y="147.2">do not mount</text>
<text x="184.7" y="147.2">C38</text>
<text x="118.4" y="155.1">C34</text>
<text x="128.7" y="154.3">C5</text>
<text x="147.7" y="152.4">LM4880M</text>
<text x="182.5" y="152.4">R119</text>
<text x="182.5" y="155.1">33k</text>
<text x="184.7" y="155.1">100uF/10V</text>
<text x="198.4" y="152.4">R121</text>
<text x="198.4" y="155.1">10k</text>
<text x="229.5" y="153">ST-3150-5N</text>
<text x="118.4" y="157.7">0.1uF</text>
<text x="128.7" y="159.6">Tant</text>
<text x="128.7" y="156.9">10uF</text>
<text x="65.9" y="165.6">R09A12V01-A502-15E (2x5k log)</text>
<text x="118.7" y="165.9">C35</text>
<text x="126.6" y="167.7">R117</text>
<text x="118.7" y="173.3">0.1uF</text>
<text x="126.6" y="171.4">22k</text>
<text x="215" y="185.4">Altium Limited</text>
<text x="215" y="188.1">L3, 12a Rodborough Rd</text>
<text x="215" y="190.7">Frenchs Forest</text>
<text x="203.1" y="192">1.01</text>
<text x="215" y="193.4">NSW</text>
<text x="215" y="196">Australia 2086</text>
<text x="155.6" y="198.6">NEB_AUDIO_OUT.SCHDOC</text>
</g>
<g font-size="2.4">
<text x="100.8" y="29.4" transform="rotate(-90 100.8 29.4)">9</text>
<text x="106.3" y="25.7">8</text>
<text x="116.8" y="25.7">7</text>
<text x="61.4" y="41.5">1</text>
<text x="71.9" y="41.5">2</text>
<text x="77.2" y="41.5">3</text>
<text x="87.8" y="41.5">4</text>
<text x="100.8" y="41.3" transform="rotate(-90 100.8 41.3)">10</text>
<text x="103.6" y="41.5">5</text>
<text x="114.2" y="41.5">6</text>
<text x="127.4" y="41.5">2</text>
<text x="135.1" y="37.3" transform="rotate(-90 135.1 37.3)">8</text>
<text x="127.4" y="46.8">3</text>
<text x="143.2" y="44.2">1</text>
<text x="135.1" y="53.2" transform="rotate(-90 135.1 53.2)">4</text>
<text x="180.2" y="65.3">4</text>
<text x="180.2" y="67.9">3</text>
<text x="180.2" y="70.5">5</text>
<text x="100.8" y="76.9" transform="rotate(-90 100.8 76.9)">9</text>
<text x="106.3" y="73.2">8</text>
<text x="116.8" y="73.2">7</text>
<text x="180.2" y="73.2">2</text>
<text x="180.2" y="75.8">1</text>
<text x="61.4" y="89">1</text>
<text x="71.9" y="89">2</text>
<text x="77.2" y="89">3</text>
<text x="87.8" y="89">4</text>
<text x="100.8" y="88.8" transform="rotate(-90 100.8 88.8)">10</text>
<text x="103.6" y="89">5</text>
<text x="114.2" y="89">6</text>
<text x="127.4" y="89">6</text>
<text x="135.1" y="84.9" transform="rotate(-90 135.1 84.9)">8</text>
<text x="127.4" y="94.3">5</text>
<text x="143.2" y="91.7">7</text>
<text x="135.1" y="100.7" transform="rotate(-90 135.1 100.7)">4</text>
<text x="144.5" y="133.9">5</text>
<text x="144.5" y="136.6">3</text>
<text x="149.5" y="135.3">SD</text>
<text x="149.5" y="137.9">BYP</text>
<text x="161.9" y="135.3">VDD</text>
<text x="170.9" y="133.9">8</text>
<text x="73.3" y="139.2">1</text>
<text x="89.1" y="139.2">4</text>
<text x="144.5" y="139.2">2</text>
<text x="144.5" y="141.9">6</text>
<text x="149.5" y="140.5">INA</text>
<text x="149.5" y="143.2">INB</text>
<text x="160.6" y="140.5">OUTA</text>
<text x="160.6" y="143.2">OUTB</text>
<text x="170.9" y="139.2">1</text>
<text x="170.9" y="141.9">7</text>
<text x="226.4" y="141.9">3</text>
<text x="226.4" y="139.2">4</text>
<text x="73.3" y="144.5">2</text>
<text x="89.1" y="144.5">5</text>
<text x="144.5" y="147.2">4</text>
<text x="149.5" y="148.5">GND</text>
<text x="226.4" y="144.5">5</text>
<text x="226.4" y="147.2">2</text>
<text x="226.4" y="149.8">1</text>
<text x="73.3" y="152.4">7</text>
<text x="81" y="153.5" transform="rotate(-90 81 153.5)">3</text>
<text x="89.1" y="152.4">6</text>
<text x="149" y="186.8">Title</text>
<text x="149" y="192">Size:</text>
<text x="149" y="196">Date: 30/09/2004</text>
<text x="167.5" y="192">Number:</text>
<text x="171.4" y="196">Time: 5:12:55 PM</text>
<text x="191.2" y="192">Revision:</text>
<text x="191.2" y="196">Sheet 4 of 10</text>
<text x="149" y="198.6">File:</text>
</g>
<g font-size="2.4" fill="#00f">
<text x="134" y="45.5">1</text>
<text x="134" y="93">2</text>
</g>
</svg>
